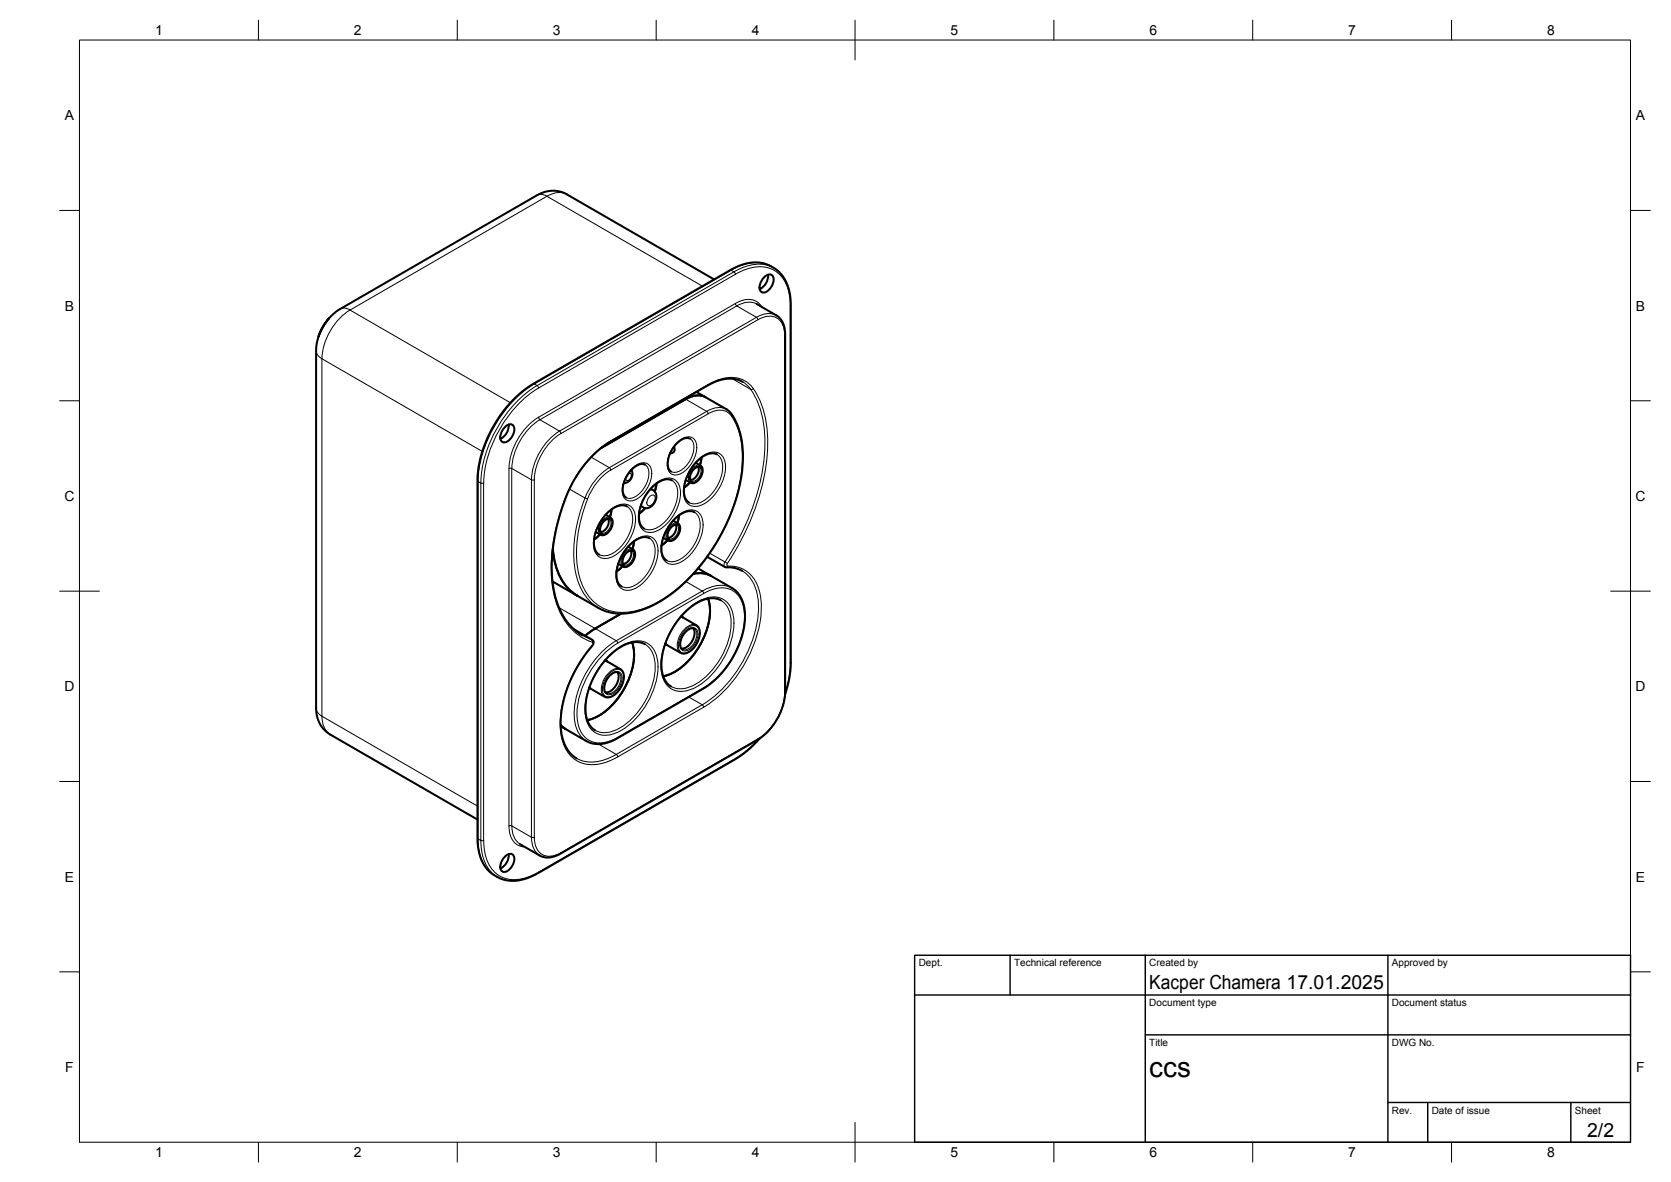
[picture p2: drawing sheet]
<svg xmlns="http://www.w3.org/2000/svg" width="420mm" height="297mm" viewBox="0 0 420 297" stroke-linecap="round" stroke-linejoin="round" font-family="sans-serif">
<!-- layer: Visible -->
<g fill="none" stroke="#000" stroke-width=".51">
<path d="M82.8 80a13.5 13.5 0 0 0-2.7 4.6M82.8 79.9l-1.4 1.9-1.3 2.8M179.6 70.2l-37.1-21.4a7.4 7.4 0 0 0-7.5 .3l-49.9 28.8-2.3 2.1M190.2 76.4l5 2.9a5.2 5.2 0 0 1 2.2 4.7v89.9a15.3 15.3 0 0 1-6.9 12l-49.6 28.6a5.2 5.2 0 0 1-5.2 .5l-5-2.9M192.3 69.5a1.26 1.26 0 0 1 1.7-.4 1.26 1.26 0 0 1 .5 1.7 3.3 3.3 0 0 1-2.6 2.7 1.57 1.57 0 0 1-.7-2.4zM193.1 69.1a3.7 3.7 0 0 1-2.1 3.5M80.1 84.6l-.5 2.1-.1 1.4v89.9a7.5 7.5 0 0 0 3.5 6.6l37.1 21.4M175.1 98.5l2.3 1.3M177.4 99.8l5.3 3.1a10.7 10.7 0 0 1 3.7 7 36.2 36.2 0 0 1-3.8 22 45 45 0 0 1-17.3 19.7 16.1 16.1 0 0 1-13.4 1.9l-6.8-3.8M177.4 99.8a5 5 0 0 0-5 .5l-21.2 12.3M186.7 96a8.8 8.8 0 0 0-8.8 .9l-24.4 14.1a29.5 29.5 0 0 0-12.2 16.7 39.5 39.5 0 0 0-1.4 23.1 14.9 14.9 0 0 0 6.6 8.9M127.1 107.2a1.26 1.26 0 0 1 1.7-.5 1.26 1.26 0 0 1 .5 1.8 3.3 3.3 0 0 1-2.6 2.7 1.57 1.57 0 0 1-.7-2.5z"/>
<path d="M127.9 106.7a3.7 3.7 0 0 1-2.1 3.6M158.7 118.1a2.24 2.24 0 0 1-1.9 3.3M162.2 116.8a3.1 3.1 0 0 0-3.5 1.3 6.4 6.4 0 0 0-1.8 6.5l.5 .4M169.4 112.3a1.01 1.01 0 0 1 .1 1.1 1.01 1.01 0 0 1-1 .5M173.5 110.2a3.1 3.1 0 0 0-3.4 1.4 6.4 6.4 0 0 0-1.8 6.4l.4 .5M174.9 116.3l1.2 .7a2.61 2.61 0 0 1-.5 3.7l-.6 .5-.9 .2-1.7-.8M175.5 117.3a2.66 2.66 0 0 1-1.9 3.3M175.9 117.4a2.29 2.29 0 0 0-2.4 2.3v.6l.4 .6M176.4 115l-.4 1.9M180.3 114.2a4.2 4.2 0 0 0-4.7 1.4 10.4 10.4 0 0 0-3.4 9.2l.3 .8 .8 .7M139 137.9a14.1 14.1 0 0 0 6.2 11.8M150.9 134.3l-1.5 1.3"/>
<path d="M152.3 129.4l1.2 .7a2.45 2.45 0 0 1-.4 3.4l-.8 .8-.9 .2-1.6-.8M152.9 130.4a2.66 2.66 0 0 1-1.9 3.3M153.2 130.5a2.29 2.29 0 0 0-2.3 2.3v.6l.3 .5M153.8 128l-.4 2M157.6 127.3a3.9 3.9 0 0 0-4.2 1 10.8 10.8 0 0 0-4 9.1l.5 1.2 .7 .8M157.9 137.4l1.2 .7a2.5 2.5 0 0 1-.3 3.5l-.8 .7-.9 .2-1.7-.8M158.6 138.4a2.66 2.66 0 0 1-1.9 3.3M158.9 138.5a2.49 2.49 0 0 0-2.4 2.9l.4 .6M159.4 136l-.4 2M162.2 127.7l-1.5 1.4M163.3 135.3a3.9 3.9 0 0 0-4.2 1 10.6 10.6 0 0 0-3.9 9.6l.3 .7 .8 .8M163.6 122.8a2.28 2.28 0 0 1 .8 3.8 2.09 2.09 0 0 1-3.3 .6"/>
<path d="M165.1 121.5l-.5 2M167.8 135.8l-1.5 1.3M169 120.7a4 4 0 0 0-4.3 1.1 10.4 10.4 0 0 0-3.8 9.5l.5 1.1 .5 .4M169.3 130.8l1.2 .7a2.66 2.66 0 0 1-.7 3.8l-.7 .5-.7 .2-1.6-.8M169.9 131.9a2.66 2.66 0 0 1-1.9 3.3M170.2 132a2.26 2.26 0 0 0-2.3 2.2v.7l.3 .5M170.7 129.5l-.4 1.9M173.5 121.2l-1.5 1.3M174.6 128.7a4 4 0 0 0-4.2 1.1 10.4 10.4 0 0 0-3.9 9.5l.4 .8 .7 .8M177.8 139.9l4.6 2.7a7.6 7.6 0 0 1 4.2 .9M138.9 146.1l6.2 3.6M144.3 158.2l4.6 2.6a.96 .96 0 0 1 0 1.5 30.7 30.7 0 0 0-7.9 20.5 9.3 9.3 0 0 0 4 7.8"/>
<path d="M156.1 154.2l-6.9 4-2.1 1.6M156.5 142.3l-1.5 1.3M171.2 155l.5 .1M171.3 154.9l.4 .3M171.7 155.2l3.4 1.9a3.3 3.3 0 0 1 .2 4.3 4.3 4.3 0 0 1-3.7 2.8l-3.9-2.1M174.3 157.9a3.8 3.8 0 0 1-1.6 4.7l-.9 .4h-.4M174.3 144.2l1.4-.2 1.3 .1 1.8 .6M174.6 158a2.61 2.61 0 0 0-2.9 1.8 2.62 2.62 0 0 0-.1 3.4M175.5 142.8l8.6 5a7.2 7.2 0 0 1 3.2 6.5 23 23 0 0 1-10.5 18.8l-21.6 12.4a7.7 7.7 0 0 1-7.7 .8l-6.5-3.8M178 150.4a14.8 14.8 0 0 1-2.1 11.8 15.3 15.3 0 0 1-9.1 7.7M181.3 150.9a6.5 6.5 0 0 0-6.9 1.2 19.6 19.6 0 0 0-8.1 15.9 5.5 5.5 0 0 0 2.4 4.5M148.2 172.9l.4 .2"/>
<path d="M148.2 172.8l.4 .3M152.1 166l.5 .2M152.2 165.9l.4 .3M152.6 166.2l3.4 2a3.3 3.3 0 0 1 .3 4.3 4 4 0 0 1-4.1 2.7l-3.6-2.1M155.2 168.9a3.8 3.8 0 0 1-1.5 4.7l-1 .4h-.4M155.5 169a2.61 2.61 0 0 0-2.9 1.8 2.62 2.62 0 0 0-.1 3.4M158.9 161.4a14.8 14.8 0 0 1-2 11.9 15.3 15.3 0 0 1-9.2 7.7M162.2 161.9a6.5 6.5 0 0 0-6.9 1.2 19.4 19.4 0 0 0-8 16.4l.1 .4a5.1 5.1 0 0 0 2.2 3.6M167.3 161.8l.4 .3M167.3 161.7l.4 .4M197.4 174.5a24.5 24.5 0 0 0 1.4-8v-89.8a10.2 10.2 0 0 0-5-9.8 10.2 10.2 0 0 0-10.2 1l-49.5 28.6a31 31 0 0 0-14 24.3v89.8a10.2 10.2 0 0 0 4.2 9.4 9.6 9.6 0 0 0 10.3-.2l50.2-29a25.1 25.1 0 0 0 6.2-5.2M141 182.2l1.2 1"/>
<path d="M127.1 215.1a1.26 1.26 0 0 1 1.7-.4 1.26 1.26 0 0 1 .5 1.7 3.3 3.3 0 0 1-2.6 2.7 1.57 1.57 0 0 1-.7-2.4zM127.9 214.7a3.7 3.7 0 0 1-2.1 3.5"/>
</g>
<!-- layer: Visible Narrow -->
<g fill="none" stroke="#000" stroke-width=".25">
<path d="M135 49.1a2.42 2.42 0 0 1 2.5 .2M137.5 49.3l-49.5 28.6 40.3 23.3M137.5 49.3l39.1 22.6M142.5 48.8a5 5 0 0 0-5 .5M85.5 77.6a2.42 2.42 0 0 1 2.5 .3 15.7 15.7 0 0 0-7 12.2M184.6 68.3l-.8-.4-49.5 28.6M184.6 68.3l-49.6 28.6-.7-.4M184.6 68.3l.3 .6M184.9 76.3l.4 .6M184.9 76.3l-49.5 28.6M184.9 76.3a4.6 4.6 0 0 1 6.6 .8M185.3 76.9l-49.5 28.6"/>
<path d="M185.3 76.9l4.9 2.8M190.2 79.7l-49.5 28.6M190.2 79.7l.4 .7M190.3 76.4a5 5 0 0 0-5 .5M193.8 66.9a10 10 0 0 0-10 1h-.2M194.6 67.3a10 10 0 0 0-10 1M195.2 79.2a5 5 0 0 0-5 .5M198.7 76.9v89.8M198.7 76.9a10.3 10.3 0 0 0-3.5-8.6 8.5 8.5 0 0 0-8.8-.2l-51 29.4M198.8 76.7l-.1 .2M79.5 88.1a2.42 2.42 0 0 0 1.4 2.1M80.9 90.2v89.8"/>
<path d="M80.9 90.2l40.4 23.2M134.1 96.5h.3M134.4 96.5a31.3 31.3 0 0 0-14.2 24.5M135.1 96.9l.3 .6M135.1 96.9a31.3 31.3 0 0 0-14.2 24.5M135.4 97.5a30.5 30.5 0 0 0-13.8 23.9h-.7M178.1 96.6l-24.5 14.2M178.1 96.6l-.1 .3M178.1 96.6a9.4 9.4 0 0 1 9.2-.9l1.5 1.2 .6 .7M184.1 95.2l4.6 2.6-.9-1.1-1.1-.8M189.4 97.6a26.1 26.1 0 0 1 3.4 17.6 60.1 60.1 0 0 1-9.9 26.4M189.4 97.7l-.7 .1a24.5 24.5 0 0 1 3.5 16.2 58.6 58.6 0 0 1-9.9 27.2"/>
<path d="M190.6 80.4l-49.5 28.6M190.6 80.4a4.3 4.3 0 0 1 5.6 .2 5.5 5.5 0 0 1 1.1 3.6M197.4 84l-.1 .2v89.9l.1-.2M128 117.7v89.8M128 117.7h.7M128.7 117.7l4.9 2.9v89.8l-4.9-2.9M128.7 117.7v89.8M135.4 104.8a16.4 16.4 0 0 0-7.4 12.9M135.4 104.8l.4 .7M135.8 105.5l4.9 2.8M135.8 105.5a15.6 15.6 0 0 0-7.1 12.2M140.7 108.3l.4 .6"/>
<path d="M140.7 108.3a15.6 15.6 0 0 0-7.1 12.3h.7M141.1 108.9a14.8 14.8 0 0 0-6.8 11.7M153.2 117.5l.4 .6M153.2 117.5a15.5 15.5 0 0 0-6.1 7.6l-3.9-2.2M153.5 111l.1-.2a28.4 28.4 0 0 0-11.4 14.1M153.6 118.1a14.6 14.6 0 0 0-5.8 7.3M157.9 119.1l.3-.1a.66 .66 0 0 1 .6 .4 .66 .66 0 0 1-.3 .8l-.4 .4a.46 .46 0 0 1-.4 .2 .46 .46 0 0 1-.4-.3v-.4M158.9 117.8a3.5 3.5 0 0 1 3.9-1.3 3.5 3.5 0 0 1 .8 4.1 7.3 7.3 0 0 1-4.9 5.3 2.21 2.21 0 0 1-2.3-2.7 8.2 8.2 0 0 1 2.5-5.4zM162.2 116.8a3.2 3.2 0 0 1 .7 3.8 6.4 6.4 0 0 1-4.4 4.6l-1.1-.2M170.2 111.3a3.5 3.5 0 0 1 3.9-1.3 3.5 3.5 0 0 1 .9 4.1 7.3 7.3 0 0 1-5 5.3 2.21 2.21 0 0 1-2.2-2.7 8.2 8.2 0 0 1 2.4-5.4zM172.2 100.2l5.5 3.2-24.5 14.1-4.6-2.6M173.5 110.2a3.2 3.2 0 0 1 .7 3.8 6.4 6.4 0 0 1-4.4 4.7l-1.1-.2"/>
<path d="M174.6 117.7a1.15 1.15 0 0 1 1.6-.5 1.15 1.15 0 0 1 .4 1.6 2.57 2.57 0 0 1-2.7 2.4 2.57 2.57 0 0 1 .7-3.5zM174.6 117.7a1.11 1.11 0 0 1 1.5-.4 1.11 1.11 0 0 1 .4 1.5 2.44 2.44 0 0 1-2.6 2.3 2.44 2.44 0 0 1 .7-3.4zM175.6 115.5a4.9 4.9 0 0 1 5.3-1.6 4.2 4.2 0 0 1 1.5 4.4 11.5 11.5 0 0 1-6.1 8.7 2.97 2.97 0 0 1-4.4-2.5 11.4 11.4 0 0 1 3.7-9zM175.9 117.4a2.21 2.21 0 0 1-.8 3.2l-.9 .4-.3-.1M176.1 117a2.21 2.21 0 0 0-2.5 1.4 2.21 2.21 0 0 0 0 2.9M178.1 104l-24.5 14.1M178.1 104a4.2 4.2 0 0 1 6.5 1.7 24.2 24.2 0 0 1 1.2 16.4 47.6 47.6 0 0 1-18.4 28 19 19 0 0 1-12.3 3.7 11.1 11.1 0 0 1-9.5-9.2 32.8 32.8 0 0 1 2.1-19.2M180.3 114.2a4 4 0 0 1 1.4 4.1 10.3 10.3 0 0 1-6.4 8.3h-1.4l-.6-.3M182.7 102.9a5 5 0 0 0-5 .5l.4 .6M183.9 104v.5M120.1 120.8l.1 .2M120.2 121l.7 .4v89.8l-.7-.4"/>
<path d="M120.2 121v89.8M121.6 121.4v89.8M134.3 120.6v89.8M142.2 124.9a44.1 44.1 0 0 0-2.9 24.4 15.3 15.3 0 0 0 9.7 12.1M142.4 124.8l-.2 .1M147.7 125.4l-.6-.3a33.3 33.3 0 0 0-2.1 20.1 12.4 12.4 0 0 0 5.5 7.5M152 130.7a1.15 1.15 0 0 1 1.5-.4 1.15 1.15 0 0 1 .5 1.6 2.57 2.57 0 0 1-2.8 2.4 2.57 2.57 0 0 1 .8-3.6zM152 130.8a1.11 1.11 0 0 1 1.5-.4 1.11 1.11 0 0 1 .4 1.5 2.44 2.44 0 0 1-2.6 2.3 2.44 2.44 0 0 1 .7-3.4zM153 128.5a4.9 4.9 0 0 1 5.3-1.5 4.2 4.2 0 0 1 1.5 4.4 11.5 11.5 0 0 1-6.2 8.7 2.97 2.97 0 0 1-4.3-2.6 11.4 11.4 0 0 1 3.7-9zM153.2 130.5a2.21 2.21 0 0 1-.7 3.2l-.9 .3-.4-.1M153.5 130a2.21 2.21 0 0 0-2.5 1.5 2.21 2.21 0 0 0 0 2.9M157.6 138.7a1.15 1.15 0 0 1 1.6-.4 1.15 1.15 0 0 1 .4 1.6 2.57 2.57 0 0 1-2.7 2.4 2.57 2.57 0 0 1 .7-3.6z"/>
<path d="M157.6 138.8a1.11 1.11 0 0 1 1.5-.4 1.11 1.11 0 0 1 .4 1.5 2.44 2.44 0 0 1-2.6 2.3 2.44 2.44 0 0 1 .7-3.4zM157.6 127.2a4 4 0 0 1 1.4 4.2 10.3 10.3 0 0 1-6.4 8.2h-1.3l-.7-.2M158.6 136.5a4.9 4.9 0 0 1 5.3-1.5 4.2 4.2 0 0 1 1.5 4.4 11.5 11.5 0 0 1-6.1 8.7 2.97 2.97 0 0 1-4.4-2.6 11.4 11.4 0 0 1 3.7-9zM158.9 138.5a2.21 2.21 0 0 1-.8 3.2l-.8 .3-.4-.1M159.1 138a2.21 2.21 0 0 0-2.5 1.5 2.21 2.21 0 0 0 0 2.9M161.3 126.8l.4 .7M163.3 135.2a4 4 0 0 1 1.4 4.2 10.3 10.3 0 0 1-6.4 8.2h-1.4l-.6-.2M163.4 123.1l.8 .1M163.4 124.8a.77 .77 0 0 1 1.3 0 1.95 1.95 0 0 1-1.6 2.3 1.29 1.29 0 0 1 0-2zM164.3 122a4.9 4.9 0 0 1 5.3-1.5 4.2 4.2 0 0 1 1.5 4.3 11.5 11.5 0 0 1-6.2 8.7 2.97 2.97 0 0 1-4.3-2.5 11.4 11.4 0 0 1 3.7-9zM168.9 132.2a1.15 1.15 0 0 1 1.6-.4 1.15 1.15 0 0 1 .4 1.5 2.57 2.57 0 0 1-2.7 2.4 2.57 2.57 0 0 1 .7-3.5zM168.9 132.3a1.11 1.11 0 0 1 1.6-.4 1.11 1.11 0 0 1 .4 1.5 2.44 2.44 0 0 1-2.6 2.2 2.44 2.44 0 0 1 .6-3.3z"/>
<path d="M169 120.7a4 4 0 0 1 1.4 4.1 10.3 10.3 0 0 1-6.4 8.3h-1.4l-.6-.3M170 130a4.9 4.9 0 0 1 5.2-1.5 4.2 4.2 0 0 1 1.5 4.3 11.5 11.5 0 0 1-6.1 8.7 2.97 2.97 0 0 1-4.4-2.5 11.4 11.4 0 0 1 3.8-9zM170.2 131.9a2.21 2.21 0 0 1-.8 3.3l-.8 .3-.4-.1M170.5 131.5a2.21 2.21 0 0 0-2.5 1.4 2.21 2.21 0 0 0 0 2.9M174.6 128.7a4 4 0 0 1 1.4 4.1 10.3 10.3 0 0 1-6.4 8.3h-1.4l-.6-.3M178.5 139l3.8 2.2M144.4 158.2l4.4 2.6M146.5 159.7l2.4 1M172.2 158.4a2.41 2.41 0 0 1 3.1-.9 4.1 4.1 0 0 1-.6 4.9 3.3 3.3 0 0 1-3.1 1.7 2.41 2.41 0 0 1-.8-3.2l.5-1.3zM172.2 158.9a2.09 2.09 0 0 1 2.8-.9 3.8 3.8 0 0 1-1.2 4.9 1.52 1.52 0 0 1-1.5 .7 1.52 1.52 0 0 1-1.3-1.1 4.6 4.6 0 0 1 1.2-3.6zM172.3 153.7a9.8 9.8 0 0 1 8.3-3.6 5.3 5.3 0 0 1 3.9 5.2 19.6 19.6 0 0 1-10.3 17.8 5.1 5.1 0 0 1-7.4-2.4 14.3 14.3 0 0 1 1.4-11.3l2.2-3.6zM172.4 146.1l4.2 2.4"/>
<path d="M174.6 158a2.98 2.98 0 0 1-.4 4 2.29 2.29 0 0 1-2.6 1.2M175.1 157.1a2.72 2.72 0 0 0-3.1 1.1 5.4 5.4 0 0 0-1.5 5.1l.6 .8M176.6 148.5l-21.6 12.5-14.4-8.3M176.6 148.5l.3 .6a7.1 7.1 0 0 1 7.7-.4 7.5 7.5 0 0 1 2.6 6.3 22.7 22.7 0 0 1-10.3 17.8M176.9 149.1l-21.6 12.5M181.3 150.9a6.4 6.4 0 0 1 2.5 6.3 19.5 19.5 0 0 1-9.3 15 6 6 0 0 1-5.7 .3M182.3 141.2l-.3 .8 .2 .5M182.3 141.2l.6 .4M182.9 141.6l-.1 .5 .2 .2-.4 .3M183 142.3a7.5 7.5 0 0 1 7.9 6.1 24.9 24.9 0 0 1-3.1 17.4 30.2 30.2 0 0 1-10.9 11.9M184.1 147.8a7.4 7.4 0 0 0-7.5 .7M186.6 143.4a9.2 9.2 0 0 1 4 7.4 29.8 29.8 0 0 1-7.6 20.8l-3.1 3.1-3.3 2.4 .3 .6"/>
<path d="M79.5 177.9a2.42 2.42 0 0 0 1.4 2.1M80.9 180l39.2 22.6M81 180a5 5 0 0 0 2 4.6M148.8 160.7l.1 .1M148.9 160.8l.1 .6M148.9 162.1a31.4 31.4 0 0 0-8 20.7 9.7 9.7 0 0 0 4.4 8.5 10.4 10.4 0 0 0 10-1.1M148.9 162.1l.1 .1M149 161.4l.1 .3-.2 .4M153.1 169.4a2.41 2.41 0 0 1 3.1-.9 4.1 4.1 0 0 1-.6 4.9 3.3 3.3 0 0 1-3.1 1.7 2.41 2.41 0 0 1-.8-3.2l.5-1.3zM153.1 169.9a2.09 2.09 0 0 1 2.8-.9 3.8 3.8 0 0 1-1.2 4.9 1.52 1.52 0 0 1-1.5 .7 1.52 1.52 0 0 1-1.3-1 4.6 4.6 0 0 1 1.2-3.7zM153.2 164.7a9.8 9.8 0 0 1 8.3-3.5 5.3 5.3 0 0 1 3.9 5.1 19.6 19.6 0 0 1-10.3 17.8 5.1 5.1 0 0 1-7.4-2.4 14.3 14.3 0 0 1 1.4-11.3l2.2-3.6zM155.3 161.6l-.3-.6a23 23 0 0 0-10.6 19.6 7.1 7.1 0 0 0 3.1 5.6"/>
<path d="M155.3 161.6a22.7 22.7 0 0 0-10.2 17.8 7.1 7.1 0 0 0 3.4 6.8 7.5 7.5 0 0 0 6.8-.9M155.5 169a2.98 2.98 0 0 1-.4 4.1 2.29 2.29 0 0 1-2.6 1.1M156 168.1a2.72 2.72 0 0 0-3 1.1 5.4 5.4 0 0 0-1.6 5.2l.6 .7M162.2 161.9a6.4 6.4 0 0 1 2.5 6.3 19.5 19.5 0 0 1-9.3 15 6 6 0 0 1-5.7 .3M173.2 175.2l3.4 1.9-21.6 12.5M176.9 172.8l-21.6 12.5M176.9 177.7l-21.6 12.5M176.9 172.8l-.1 .2M197.3 174.1a14.8 14.8 0 0 1-6.7 11.6M198.7 166.7a24.1 24.1 0 0 1-1.3 7.4M198.8 166.5l-.1 .2M150.5 187l4.5 2.6"/>
<path d="M155 189.6a10 10 0 0 1-10 1M155 189.6l.3 .6M155.3 185.3l-.1 .2M184.9 190.6l-49.5 28.6M184.9 190.6l-.1 .2M190.6 185.7l-49.5 28.6M190.6 185.7l-.1 .2M190.7 185.8a24.5 24.5 0 0 1-5.8 4.8M120.1 210.6l.1 .2M120.2 210.8a10 10 0 0 0 4.1 9.2M120.9 211.2a10 10 0 0 0 4.1 9.2M120.9 211.2h.7a10.3 10.3 0 0 0 3.6 8.6 8.5 8.5 0 0 0 8.7 .2l1.5-.8"/>
<path d="M128 207.6a4.6 4.6 0 0 0 4 5.3M128 207.5h.7M128.7 207.5a5 5 0 0 0 2.1 4.6M134.3 210.4a4.3 4.3 0 0 0 3.1 4.7 5.5 5.5 0 0 0 3.7-.8M134.3 210.4h-.7a5 5 0 0 0 2.1 4.6M135.4 219.2l-.1 .2M141.1 214.3l-.1 .2"/>
</g>
<!-- layer: BORDER -->
<g fill="none" stroke="#000" stroke-width=".25">
<path d="M20 10.1h390v276.9h-390zM65 5.1v5M115 5.1v5M165 5.1v5M215 5.1v10M265 5.1v5M315 5.1v5M365 5.1v5M15 52.9h5M410 52.9h5M15 100.7h5M410 100.7h5"/>
<path d="M15 148.6h10M405 148.6h10M15 196.4h5M410 196.4h5M15 244.2h5M410 244.2h5M65 287v5M115 287v5M165 287v5M215 282.1v9.9M265 287v5M315 287v5"/>
<path d="M365 287v5"/>
</g>
<!-- layer: TITLEBLOCK -->
<path d="M230 240.1h180v46.9h-180zM230 250h180M254 240.1v9.9M288 240.1v46.9M349 240.1v46.9M288 260.1h122M349 277.1h61M359 277.1v9.9M395 277.1v9.9" fill="none" stroke="#000" stroke-width=".36"/>
<text font-size="7" x="289" y="270.6">ccs</text>
<g font-size="4.9">
<text x="289" y="248.5">Kacper Chamera 17.01.2025</text>
<text x="399.1" y="285.7">2/2</text>
</g>
<g font-size="3.5">
<text x="39" y="8.8">1</text>
<text x="89" y="8.8">2</text>
<text x="139" y="8.8">3</text>
<text x="189" y="8.8">4</text>
<text x="239" y="8.8">5</text>
<text x="289" y="8.8">6</text>
<text x="339" y="8.8">7</text>
<text x="389" y="8.8">8</text>
<text x="16.3" y="30.2">A</text>
<text x="411.3" y="30.2">A</text>
<text x="16.3" y="78">B</text>
<text x="411.3" y="78">B</text>
<text x="16.2" y="125.9">C</text>
<text x="411.2" y="125.9">C</text>
<text x="16.2" y="173.7">D</text>
<text x="411.2" y="173.7">D</text>
<text x="16.3" y="221.6">E</text>
<text x="411.3" y="221.6">E</text>
<text x="16.4" y="269.4">F</text>
<text x="411.4" y="269.4">F</text>
<text x="39" y="290.8">1</text>
<text x="89" y="290.8">2</text>
<text x="139" y="290.8">3</text>
<text x="189" y="290.8">4</text>
<text x="239" y="290.8">5</text>
<text x="289" y="290.8">6</text>
<text x="339" y="290.8">7</text>
<text x="389" y="290.8">8</text>
</g>
<g font-size="2.5">
<text x="231" y="242.9">Dept.</text>
<text x="255" y="242.9">Technical reference</text>
<text x="289" y="242.9">Created by</text>
<text x="350" y="242.9">Approved by</text>
<text x="289" y="252.8">Document type</text>
<text x="350" y="252.8">Document status</text>
<text x="289" y="262.9">Title</text>
<text x="350" y="262.9">DWG No.</text>
<text x="350" y="279.9">Rev.</text>
<text x="360" y="279.9">Date of issue</text>
<text x="396" y="279.9">Sheet</text>
</g>
</svg>
